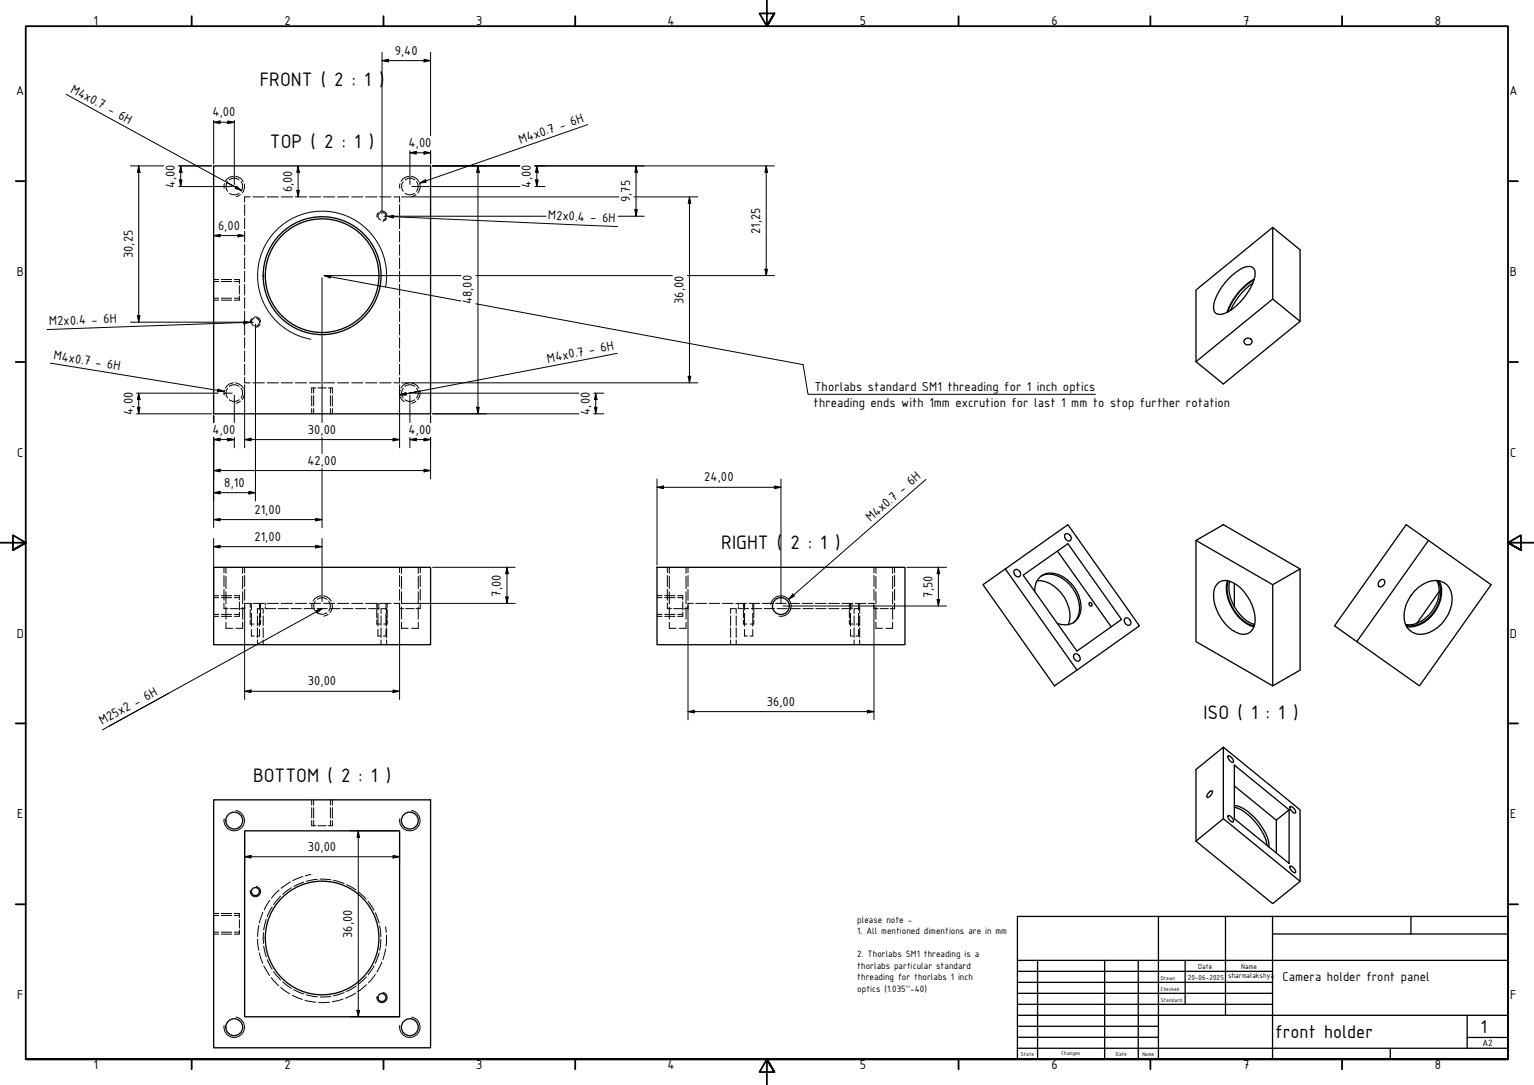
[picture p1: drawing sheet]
<svg xmlns="http://www.w3.org/2000/svg" width="594mm" height="420mm" viewBox="0 0 594 420" stroke-linecap="round" stroke-linejoin="round" font-family="sans-serif">
<!-- layer: Hidden (ISO) -->
<g fill="none" stroke="#000" stroke-width=".39">
<path d="M86.9 71.1l-.1 1.8M88.1 70.3a3.1 3.1 0 0 0 0 3.8M88.8 69.6a2.9 2.9 0 0 1 3.8 0M88.8 74.8a3.1 3.1 0 0 0 3.8 0M90.4 68.3a3.5 3.5 0 0 0-3.1 1.9M91.2 68.2l2.3 1.1 .7 1M93.1 75.4l-1.7 .8M93.3 70.3a3.1 3.1 0 0 1 0 3.8M94.6 71.2a3.6 3.6 0 0 1-.8 3.5M94.7 79.3v4.1M96.9 76.2h-2.2v2.1M98 76.2h4.4"/>
<path d="M103.4 76.2h4.4M108.9 76.2h4.4M114.4 76.2h4.3M119.8 76.2h4.4M125.3 76.2h4.3M130.7 76.2h4.4M136.2 76.2h4.3M141.6 76.2h4.4M147.1 76.2h4.3M152.5 76.2h2.2v2.1M154.7 79.3v4.1M154.9 71.1l-.1 1.8"/>
<path d="M156.1 70.3a3.1 3.1 0 0 0 0 3.8M156.8 69.6a2.9 2.9 0 0 1 3.8 0M156.8 74.8a3.1 3.1 0 0 0 3.8 0M158.4 68.3a3.5 3.5 0 0 0-3.1 1.9M159.3 68.2l2.2 1.1 .7 1M161.1 75.4l-1.7 .8M161.3 70.3a2.86 2.86 0 0 1 0 3.8M162.6 71.2a3.6 3.6 0 0 1-.8 3.5M94.7 84.4v4.2M94.7 89.6v4.1M94.7 94.7v4.1M94.7 99.9v4.1"/>
<path d="M146.5 82.3l-.5 .9v.9M147.3 81.9a1.87 1.87 0 0 1 2.6 1.8M147.4 82.3a1.53 1.53 0 0 0-1 1.4 1.53 1.53 0 0 0 1 1.5M148.4 82.3a1.53 1.53 0 0 1 1.1 1.4 1.53 1.53 0 0 1-1.1 1.5M149.7 84.6l-.7 .8-.7 .3M154.7 84.4v4.2M154.7 89.6v4.1M154.7 94.7v4.1M154.7 99.9v4.1M82.7 115.5h2M82.7 109h2M82.7 116.2h2"/>
<path d="M82.7 108.2h2M85.7 115.5h4M85.7 109h4M85.7 116.2h4M85.7 108.2h4M90.7 108.2h2v1.6M90.7 115.5h2M90.7 109h2M92.7 110.6v3.2M92.7 114.6v1.6h-2M94.7 105v4.1M94.7 110.2v4.1"/>
<path d="M94.7 115.3v4.1M154.7 105v4.1M154.7 110.2v4.1M154.7 115.3v4.1M94.7 120.4v4.2M94.7 125.6v4.1M94.7 130.7v4.2M94.7 135.9v4.1M97.5 123.4l-.5 .8v.9M98.3 122.9a1.91 1.91 0 0 1 2.6 1.8M98.4 123.3a1.49 1.49 0 0 0-1.1 1.4 1.49 1.49 0 0 0 1.1 1.5M99.4 123.2a1.55 1.55 0 0 1 1.1 1.5 1.55 1.55 0 0 1-1.1 1.5"/>
<path d="M100.7 125.6l-.6 .7-.8 .4M154.7 120.4v4.2M154.7 125.6v4.1M154.7 130.7v4.2M154.7 135.9v4.1M86.9 151l-.1 2M88.1 150.3a3.1 3.1 0 0 0 0 3.8M88.8 149.6a2.9 2.9 0 0 1 3.8 0M88.8 154.8a2.9 2.9 0 0 0 3.8 0M90.4 148.3a3.8 3.8 0 0 0-3.1 1.9M91.2 148.3l2.3 1 .7 1M93.1 155.4l-1.7 .8"/>
<path d="M93.3 150.3a3.1 3.1 0 0 1 0 3.8M94.6 151.2a3.7 3.7 0 0 1-.8 3.5M94.7 141v4.1M94.7 146.2v2.1h2.2M98 148.3h4.4M103.4 148.3h4.4M108.9 148.3h4.4M114.4 148.3h4.3M119.8 148.3h4.4M120.7 153.2v4M120.7 158.2v2.1M121.5 150.2v2.1"/>
<path d="M121.5 153.2v4M121.5 158.2v2.1M122.3 150.2h-1.6v2.1M123.1 150.2h3.2M125.3 148.3h4.3M127.1 150.2h1.6v2.1M128 150.2v2.1M128 153.2v4M128 158.2v2.1M128.7 153.2v4M128.7 158.2v2.1M130.7 148.3h4.4"/>
<path d="M136.2 148.3h4.3M141.6 148.3h4.4M147.1 148.3h4.3M154.7 141v4.1M154.7 146.2v2.1h-2.2M154.9 151l-.1 2M156.1 150.3a3.1 3.1 0 0 0 0 3.8M156.8 149.6a2.9 2.9 0 0 1 3.8 0M156.8 154.8a2.9 2.9 0 0 0 3.8 0M158.4 148.3a3.8 3.8 0 0 0-3.1 1.9M159.3 148.3l2.2 1 .7 1M161.1 155.4l-1.7 .8"/>
<path d="M161.3 150.3a2.86 2.86 0 0 1 0 3.8M162.6 151.2a3.7 3.7 0 0 1-.8 3.5M86.7 219.7v2.1M87.5 219.7v2.3M94 219.7v2.3M94.7 219.7v2.1M154.7 219.7v2.1M155.5 219.7v2.3M162 219.7v2.3M162.8 219.7v2.1M258.4 219.7v2.1M259.2 219.7v2.3"/>
<path d="M265.7 219.7v2.3M266.4 219.7v2.1M338.5 219.7v2.1M339.2 219.7v2.3M345.7 219.7v2.3M346.5 219.7v2.1M82.7 237.9h2M82.7 231.4h2M82.7 238.7h2M82.7 230.7h2M85.7 237.9h4M85.7 231.4h4"/>
<path d="M85.7 238.7h4M85.7 230.7h4M86.7 222.9v4.2M86.7 228.2v4.3M86.7 233.5v2.2h1.6M87.5 223.2v4.7M87.5 229.2v4.6M87.5 235.1v4.7M89.2 235.7h3.1M90.7 237.9h2M90.7 231.4h2M90.7 230.7h2v1.6"/>
<path d="M92.7 237.1v1.6h-2M92.7 233.1v3.2M94 223.2v4.7M94 229.2v4.6M94 235.1v4.7M94.7 222.9v4.2M94.7 228.2v4.3M94.7 233.5v2.2h-1.5M94.7 233.7h2.2v1.5M96.9 236.1v3.1M97.3 233.7v2.5M97.3 237.5v5"/>
<path d="M98 233.7h4.4M99.7 238.5v3.7M100.5 233.7v2.5M100.5 237.5v5M100.9 233.7v1.5M100.9 236.1v3.1M101.7 235.7h-2v1.8M101.9 235.7v1.8M101.9 238.5v3.7M102.7 235v.7h4M102.7 233.7v.7M103.4 233.7h4.4"/>
<path d="M107.7 235.7h4M108.9 233.7h4.4M112.7 235.7h4M114.4 233.7h4.3M117.7 235.7h4M119.8 233.7h4.4M121 233.5l-.2 1.9M122.1 232.8a3.2 3.2 0 0 0 0 3.8M122.7 235.7h4M122.9 237.3a3.1 3.1 0 0 0 3.7 0M122.9 232.1a3.1 3.1 0 0 1 3.7 0M124.3 230.7a3.7 3.7 0 0 0-3 1.9"/>
<path d="M125.3 230.7l1.2 .4 1.8 1.7M125.3 233.7h4.3M127.1 237.8l-1.7 .8M127.3 232.8a3.2 3.2 0 0 1 0 3.8M127.7 235.7h4M128.6 233.7a3.6 3.6 0 0 1-.8 3.5M130.7 233.7h4.4M132.7 235.7h4M136.2 233.7h4.3M137.7 235.7h4M141.6 233.7h4.4M145.9 233.7v1.5"/>
<path d="M145.9 236.1v3.1M146.4 233.7v2.5M146.4 237.5v5M146.7 235v.7h-4M146.7 233.7v.7M147.1 233.7h4.3M147.6 235.7v1.8M147.6 238.5v3.7M147.7 235.7h2v1.8M149.5 233.7v2.5M149.5 237.5v5M149.7 238.5v3.7"/>
<path d="M149.9 233.7v1.5M149.9 236.1v3.1M152.5 233.7h2.2M154.7 233.5v2.2h1.6M154.7 222.9v4.2M154.7 228.2v4.3M155.5 223.2v4.7M155.5 229.2v4.6M155.5 235.1v4.7M157.1 235.7h3.2M162 223.2v4.7M162 229.2v4.6"/>
<path d="M162 235.1v4.7M162.8 233.5v2.2h-1.7M162.8 222.9v4.2M162.8 228.2v4.3M254.4 237.9h2M254.4 231.4h2M254.4 238.7h2M254.4 230.7h2M257.4 237.9h4M257.4 231.4h4M257.4 238.7h4M257.4 230.7h4"/>
<path d="M258.4 233.5v2.2h1.6M258.4 222.9v4.2M258.4 228.2v4.3M259.2 223.2v4.7M259.2 229.2v4.6M259.2 235.1v4.7M260.9 235.7h3.1M262.4 237.9h2M262.4 231.4h2M262.4 230.7h2v1.6M264.4 237.1v1.6h-2M264.4 233.1v3.2"/>
<path d="M265.7 223.2v4.7M265.7 229.2v4.6M265.7 235.1v4.7M266.4 233.5v2.2h-1.5M266.4 233.7h2.1M266.4 222.9v4.2M266.4 228.2v4.3M269.5 233.7h4.1M274.6 233.7h4.2M279.8 233.7h4.1M283 238.5v3.7M284.9 235.7h-1.9v1.8"/>
<path d="M284.9 233.7h4.2M285.1 235.7v1.8M285.1 238.5v3.7M285.9 235v.7h4M285.9 233.7v.7M287.9 233.7v1.5M287.9 236.1v3.1M288.4 233.7v2.5M288.4 237.5v5M290.1 233.7h4.1M291 235.7h4M291.5 233.7v2.5"/>
<path d="M291.5 237.5v5M291.9 233.7v1.5M291.9 236.1v3.1M295.2 233.7h4.1M295.9 235.7h4M300.4 233.7h4.1M300.9 235.7h4M305.5 233.7h4.1M305.9 235.7h4M310.6 233.7h4.2M311 235.7h4M315.8 233.7h4.1"/>
<path d="M315.9 235.7h4M320.9 235.7h4M320.9 233.7h4.2M326.1 233.7h4.1M328.9 233.7v1.5M328.9 236.1v3.1M329.4 233.7v2.5M329.4 237.5v5M329.9 235v.7h-4M329.9 233.7v.7M330.8 235.7v1.8M330.8 238.5v3.7"/>
<path d="M331 235.7h1.9M331.2 233.7h4.1M332.5 233.7v2.5M332.5 237.5v5M332.9 233.7v.7M332.9 235v2.5M332.9 238.5v3.7M336.4 233.7h2.1M338.5 233.5v2.2h1.5M338.5 222.9v4.2M338.5 228.2v4.3M339.2 223.2v4.7"/>
<path d="M339.2 229.2v4.6M339.2 235.1v4.7M340.8 235.7h3.2M345.7 223.2v4.7M345.7 229.2v4.6M345.7 235.1v4.7M346.5 233.5v2.2h-1.7M346.5 222.9v4.2M346.5 228.2v4.3M87.5 241v2.3h2.6M94 241v2.3h-2.6M96.9 240.1v1.6h1.3"/>
<path d="M97.3 243.8v2.5h1.1M99.7 243.1v3.8M99.7 247.8v1.9M100.5 243.8v2.5h-1.1M100.9 240.1v1.6h-1.3M101.9 243.1v3.8M101.9 247.8v1.9M145.9 240.1v1.6h1.4M146.4 243.8v2.5h1M147.6 243.1v3.8M147.6 247.8v1.9M149.5 243.8v2.5h-1"/>
<path d="M149.7 243.1v3.8M149.7 247.8v1.9M149.9 240.1v1.6h-1.3M155.5 241v2.3h2.6M162 241v2.3h-2.6M259.2 241v2.3h2.6M265.7 241v2.3h-2.6M283 243.1v3.8M283 247.8v1.9M285.1 243.1v3.8M285.1 247.8v1.9M287.9 240.1v1.6h1.3"/>
<path d="M288.4 243.8v2.5h1M291.5 243.8v2.5h-1.1M291.9 240.1v1.6h-1.3M328.9 240.1v1.6h1.4M329.4 243.8v2.5h1M330.8 243.1v3.8M330.8 247.8v1.9M331.6 241.7h1.3M332.5 243.8v2.5h-1M332.9 243.1v3.8M332.9 247.8v1.9M339.2 241v2.3h2.6"/>
<path d="M345.7 241v2.3h-2.6M120.7 309.7v2.1M120.7 312.8v4M120.7 317.7v2.1h1.6M121.5 309.7v2.1M121.5 312.8v4M121.5 317.7v2.1M123.1 319.8h3.2M128 309.7v2.1M128 312.8v4M128 317.7v2.1M128.7 309.7v2.1"/>
<path d="M128.7 312.8v4M128.7 317.7v2.1h-1.6M117.3 339.4l-4 1.6M120.4 338.6l-2.1 .5M82.7 354.5h2M82.7 353.7h2M85.7 354.5h4M85.7 353.7h4M90.7 353.7h2v1.7M90.7 354.5h2M92.7 356.2v3.2M100.3 358.4l-.5 4.2"/>
<path d="M101.8 353.3l-1.3 4.1M103.1 356l-1 4.1M104.5 348.7l-2.2 3.6M105.4 351.2l-1.9 3.7M108.1 344.7l-3 3.1M108.6 347l-2.6 3.3M112.4 341.5l-3.6 2.5M112.8 343.8l-3.3 2.5M117.7 341.6l-3.9 1.7M122.9 340.5l-4.2 .7M124 340.5l4.1 .2M129.2 340.9l4.1 1.2"/>
<path d="M134.2 342.6l3.7 2.1M138.7 345.3l3.2 2.9M142.6 349l2.2 3.5M145.4 353.5l1.4 4M147 358.5l.5 4.3M149.4 358.9l.2 2.1M82.7 361h2M82.7 361.7h2M85.7 361h4M85.7 361.7h4M90.7 361h2M92.7 360.2v1.5h-2"/>
<path d="M99.8 363.7l.4 4.3M100.4 369l1.4 4M102 361.2v4.2M102.1 366.4l1 4.2M102.2 374.1l2.2 3.6M103.5 371.6l1.9 3.7M105 378.6l2.9 3.1M106 376.2l2.6 3.3M141.9 378.3l-3.2 2.9M144.8 374l-2.2 3.5M145.4 377.3l-2.7 3.3M146.8 369l-1.4 4"/>
<path d="M147.5 363.8l-.5 4.2M147.9 372.6l-1.9 3.8M149.4 367.5l-1.1 4.1M149.7 362.1l-.2 4.3M108.7 382.4l3.5 2.5M109.5 380.2l3.3 2.6M113.2 385.4l3.9 1.6M113.8 383.3l3.9 1.6M118.1 387.3l4.2 .8M118.7 385.3l4.2 .7M127.6 388.1l-4.2 .1M128.1 385.8l-4.1 .3"/>
<path d="M132.8 386.9l-4.1 1M133.3 384.4l-4.1 1.2M137.7 384.6l-3.8 1.9M137.9 381.9l-3.7 2.1M141.9 381.4l-3.3 2.6"/>
</g>
<!-- layer: Visible (ISO) -->
<g fill="none" stroke="#000" stroke-width=".51">
<path d="M82.7 64.2h84.1v96.1h-84.1zM492.9 88.1v27.7l10.6 8.6-29.7 24.3-10.6-8.6v-27.8l29.7-24.2 10.6 8.7v27.6M475.8 107.9a12.5 12.5 0 0 1 8.2-4.7 2.34 2.34 0 0 1 2.1 2.7 22.2 22.2 0 0 1-11.7 15.4 2.93 2.93 0 0 1-4.3-1.1 12.6 12.6 0 0 1 3-9zM476.7 119.9l.1 .1M485.2 109.6a24.8 24.8 0 0 0-8.6 10.5M485.6 108.4a23.1 23.1 0 0 0-10.1 12.4M485.8 108.1a23.5 23.5 0 0 0-10.6 12.8M492.9 115.8l-29.7 24.3M481.8 131.7a1.64 1.64 0 0 1 1.9-.8 1.64 1.64 0 0 1 1.2 1.6 1.58 1.58 0 0 1-1.9 1 1.58 1.58 0 0 1-1.2-1.8zM82.7 219.7h84.1v30h-84.1zM254.4 219.7h96.1v30h-96.1zM409.5 213.4l20.8 29.3"/>
<path d="M412.4 207.1a1.52 1.52 0 0 1 2.1 .3 1.52 1.52 0 0 1-.4 2.1 1.89 1.89 0 0 1-1.7-2.4zM463.2 209.3l10.6-6.1 29.7 17.1-10.6 6.1zM463.2 209.3v39.2l29.7 17.1 10.6-6.1v-39.2M544.6 203.2l32.9 23.2-27.8 39.2-32.9-23.2zM553.2 209.3l-27.7 39.2M380.7 226.4l32.9-23.2 27.7 39.2-32.9 23.2zM389.3 220.3l27.8 39.2M393.1 220.6a1.6 1.6 0 0 1 1.9 .8 1.6 1.6 0 0 1-.5 2 1.73 1.73 0 0 1-1.6-1 1.73 1.73 0 0 1 .2-1.8zM396.2 222.7l17.4-12.2 20.7 29.4-17.2 12.2zM400.7 229a6.4 6.4 0 0 1 2.7-6.1 6.4 6.4 0 0 1 6.7-.3 13.7 13.7 0 0 1 8.1 15.3 6.2 6.2 0 0 1-8.8 3.5M401.6 224.8a13.3 13.3 0 0 1 12.2 10.2 10 10 0 0 1 0 6.9M403 223.2a8.4 8.4 0 0 1 9.6 1.6 13 13 0 0 1 4.9 13.9l-1.8 2.5"/>
<path d="M422 233.3a.89 .89 0 0 1 .8 1.3l-.8-.1-.3-.8zM435.5 239.7l.4-.4a1.83 1.83 0 0 1 1.8 2.7 1.76 1.76 0 0 1-1.8-.5 1.76 1.76 0 0 1-.4-1.8zM471.2 226.4a4.5 4.5 0 0 1 6.1-.9 17 17 0 0 1 8.7 16 4.5 4.5 0 0 1-7.2 3.4 17 17 0 0 1-8.7-16l.4-1.4zM475.4 224.9a15.7 15.7 0 0 0 5.8 15.5l3 1.9 1.4 .4M475.7 225a14.8 14.8 0 0 0 4.7 14.3 9.6 9.6 0 0 0 5.4 3.1M476.2 225.1a15.6 15.6 0 0 0 9.7 16.8M478 225.9v9M492.9 226.4v39.2M534.5 224.7l1.2-.3a1.6 1.6 0 0 1 .4 2 1.6 1.6 0 0 1-2 .7 1.61 1.61 0 0 1 .4-2.4zM547.8 228.9a10.7 10.7 0 0 1 9.8-3.9 6.6 6.6 0 0 1 4.8 7.4 14.1 14.1 0 0 1-12.3 13.3 6.5 6.5 0 0 1-6.3-7.7 14.3 14.3 0 0 1 4-9.1zM556.5 224.8a12.3 12.3 0 0 1-4.4 14.5 9.9 9.9 0 0 1-7.7 2.6M556.8 224.8a11.7 11.7 0 0 1-2.7 13.6 10.1 10.1 0 0 1-9.6 3.8"/>
<path d="M557.3 224.9a13 13 0 0 1-4.4 15.1 10.9 10.9 0 0 1-8.1 2.7M557.4 229l-8.7 12.4M415.9 253.6a1.51 1.51 0 0 1 2.1 .4 1.51 1.51 0 0 1-.4 2.1 1.89 1.89 0 0 1-1.7-2.5zM473.8 289.3l29.7 24.3v27.7M475.6 292.7a2.42 2.42 0 0 1 2.1 2.4l-.2 .2a2.33 2.33 0 0 1-1.9-2.6zM478 296.3l21.2 17.3v20.8l-21.2-17.4zM82.7 309.7h84.1v96h-84.1zM468.5 306.6l.9-.4a2.09 2.09 0 0 1-2 2.5 2.36 2.36 0 0 1 1.1-2.1zM473.8 317v-27.7l-10.6 8.7v27.7M475.6 315.8a2.57 2.57 0 0 1 2.1 2.4 1.96 1.96 0 0 1-2.1-2.4zM478 312a15.7 15.7 0 0 1 10.1 7.4 13.6 13.6 0 0 1 3.3 8.6M478 312.6a19.6 19.6 0 0 1 11.3 10.5l.7 1.5 .7 2.8"/>
<path d="M478 304.3l16.3 13.3 4.9-4M494.3 317.6v12.7M499.6 312.3a2.41 2.41 0 0 1 2.2 2.4l-.3 .2a2.47 2.47 0 0 1-1.9-2.6zM94.7 321.7h60v72h-60zM463.2 325.7l10.6-8.7 29.7 24.3-10.6 8.6zM499.6 335.4a2.54 2.54 0 0 1 2.2 2.4 2.03 2.03 0 0 1-2.2-2.4z"/>
<circle cx="124.7" cy="106.8" r="22"/>
<circle cx="124.7" cy="106.8" r="22.8"/>
<circle cx="302.4" cy="234.7" r="3.3"/>
<circle cx="90.7" cy="317.8" r="3.3"/>
<circle cx="158.7" cy="317.8" r="3.3"/>
<circle cx="98.9" cy="345.3" r="1.56"/>
<circle cx="124.7" cy="363.2" r="22"/>
<circle cx="90.7" cy="397.8" r="3.3"/>
<circle cx="147.9" cy="386.3" r="1.56"/>
<circle cx="158.7" cy="397.8" r="3.3"/>
</g>
<!-- layer: Visible Narrow (ISO) -->
<path d="M149.4 111.1a25 25 0 0 0-20.3-29 25 25 0 0 0-29 20.3 25 25 0 0 0 20.3 29M298.5 234a4 4 0 0 1 4.6-3.2 4 4 0 0 1 3.2 4.6 4 4 0 0 1-4.6 3.2M91.4 313.9a4 4 0 0 1 3.2 4.6 4 4 0 0 1-4.6 3.2 4 4 0 0 1-3.2-4.6M159.4 313.9a4 4 0 0 1 3.2 4.6 4 4 0 0 1-4.6 3.2 4 4 0 0 1-3.2-4.6M99.2 343.3a2 2 0 0 1 1.7 2.3 2 2 0 0 1-2.3 1.6 2 2 0 0 1-1.7-2.3M91.4 393.9a4 4 0 0 1 3.2 4.6 4 4 0 0 1-4.6 3.2 4 4 0 0 1-3.2-4.6M148.3 384.3a2 2 0 0 1 1.6 2.3 2 2 0 0 1-2.3 1.7 2 2 0 0 1-1.6-2.4M159.4 393.9a4 4 0 0 1 3.2 4.6 4 4 0 0 1-4.6 3.2 4 4 0 0 1-3.2-4.6" fill="none" stroke="#000" stroke-width=".39"/>
<!-- layer: Border (ISO) -->
<g fill="none" stroke="#000" stroke-width=".7">
<path d="M74.2 6.3v3.8M148.5 6.3v3.8M222.8 6.3v3.8M297 .2v9.9l-2.9-4.9h5.8l-2.9 4.9 2.9-4.9M371.2 6.3v3.8M445.5 6.3v3.8M519.7 6.3v3.8M6.1 70.1h3.9M584 70.1h3.9M6.1 140.2h3.9M584 140.2h3.9M0 210.2h10l-5-3v5.8l5-2.8-5 2.8"/>
<path d="M594 210.2h-10l5-3v5.8l-5-2.8 5 2.8M6.1 280.1h3.9M584 280.1h3.9M6.1 350.2h3.9M584 350.2h3.9M10 410.2v-400.1h574v400.1h-574h574M74.2 410.2v3.9M148.5 410.2v3.9M222.8 410.2v3.9M299.9 415.1l-2.9-4.9 2.9 4.9h-5.8l2.9-4.9v10M371.2 410.2v3.9M445.5 410.2v3.9"/>
<path d="M519.7 410.2v3.9"/>
</g>
<!-- layer: Title (ISO) -->
<g fill="none" stroke="#000" stroke-width=".51">
<path d="M394 354.9h190v55.3h-190zM448.6 354.9v55.3M474.6 354.9v38.3M492.8 354.9v55.3M546.4 354.9v6.8M394 376.2h98.8M394 371.9h190M401.8 371.9v38.3M427.8 371.9v38.3M440.8 371.9v38.3M459 371.9v17M492.8 361.7h91.2"/>
<path d="M394 380.4h98.8M394 384.7h98.8M394 388.9h98.8M394 393.2h190M394 397.4h54.6M568.2 393.2v12.7M394 405.9h190M394 401.7h54.6M538.4 405.9v4.3M568.2 401.7h15.8"/>
</g>
<!-- layer: Dimension (ISO) -->
<g fill="none" stroke="#000" stroke-width=".39">
<path d="M148 23.5l2.4-.5v1zM148 23.5h18.8M148 20.3v62.6M164.2 23l2.6 .5-2.6 .5zM166.8 20.3v32.3M82.7 47.3l2.5-.5v1.1zM82.7 46.6v16.8M82.7 47.3h8M88.2 46.8l2.5 .5-2.5 .6zM90.7 46.6v24.8M158.7 59.2l2.5-.5v1zM158.7 59.2h8.1"/>
<path d="M158.7 58.4v13M164.2 58.7l2.6 .5-2.6 .5zM166.8 58.4v5M50.5 64.2h12.9M53.7 64.2l.5 2.5h-1zM53.7 64.2v60.6M69.2 64.2h12.7M69.2 72.2h20.7M69.5 69.7h1l-.5 2.5zM70 64.2l.5 2.5h-1zM70 64.2v8M114.9 73.7h1.1l-.6 2.5z"/>
<path d="M115.4 64.2l.6 2.5h-1.1zM115.4 64.2v12M155.5 76.2h84.2M159.5 72.2h41.8M167.5 64.2h33.8M185.1 64.2l.5 2.5h-1zM185.1 64.2v96.1M207.1 64.2h92.8M207.1 72.2h4M207.4 69.7h1l-.5 2.5zM207.9 64.2l.5 2.5h-1zM207.9 64.2v8"/>
<path d="M245.6 76.2h24.6M246.3 64.2l.5 2.5h-.9zM246.3 64.2v19.5M267 76.2l.5 2.5h-1zM267 76.2v72.1M296.7 64.2l.5 2.5h-1zM296.7 64.2v42.5M82.7 91.2l2.5-.4v.9zM82.7 91.2h12M92.2 90.8l2.5 .4-2.5 .5zM148.7 83.7h1.4M152.3 83.7h59.2"/>
<path d="M239.3 83.7h10.2M245.9 81.2h.9l-.5 2.5zM124.7 107.5v56.1M125.5 106.7h53M184.3 106.7h76.1M266.2 106.7h33.7M296.2 104.2h1l-.5 2.5zM50.5 124.8h44.1M53.2 122.2h1l-.5 2.6zM96.8 124.8h1.3M98.9 125.5v68.5M52.9 152.3h31.6"/>
<path d="M53.2 157.7h1l-.5 2.6zM53.7 152.3l.5 2.4h-1zM53.7 152.3v8M86.6 152.3h3.3M90.7 153v10.6M94.7 149v24.4M154.7 149v24.4M155.5 148.3h114.7M158.7 153v10.6M159.5 152.3h64.7M184.6 157.7h1l-.5 2.6zM229.9 152.3h4"/>
<path d="M230.3 157.7h.9l-.5 2.6zM230.7 152.3l.5 2.4h-.9zM230.7 152.3v8M266.5 145.7h1l-.5 2.6zM52.9 160.3h29M82.7 170.2l2.5-.5v1zM82.7 161v2.6M82.7 169.4v35M82.7 170.2h8M88.2 169.7l2.5 .5-2.5 .5zM90.7 169.4v4M94.7 170.2l2.5-.5v1z"/>
<path d="M94.7 170.2h60M124.7 169.4v6.2M152.2 169.7l2.5 .5-2.5 .5zM158.7 170.2l2.5-.5v1zM158.7 169.4v4M158.7 170.2h8.1M164.2 169.7l2.6 .5-2.6 .5zM166.8 161v2.6M166.8 169.4v16M167.5 160.3h56.7M229.9 160.3h4M82.7 182.2l2.5-.5v1z"/>
<path d="M82.7 190.8l2.5-.5v1zM82.7 182.2h84.1M82.7 190.8h16.2M96.4 190.3l2.5 .5-2.5 .5zM124.7 181.4v23M164.2 181.7l2.6 .5-2.6 .5zM254.4 188.7l2.5-.5v1zM254.4 188.7h48.1M254.4 185.5v33.4M299.9 188.2l2.6 .5-2.6 .5zM302.5 185.5v48.3M82.7 201.2l2.5-.4v.9z"/>
<path d="M82.7 211.7l2.5-.5v1zM82.7 208.5v29.3M82.7 201.2h42M82.7 211.7h42M122.2 200.8l2.5 .4-2.5 .5zM122.2 211.2l2.5 .5-2.5 .5zM124.7 208.5v24.4M167.5 219.7h32M196.3 219.7l.5 2.5h-1zM196.3 219.7v14M351.2 219.7h15.4M363.4 219.7l.5 2.5h-1z"/>
<path d="M363.4 219.7v15M94.7 234.5v36.4M154.7 234.5v36.4M155.5 233.7h44M195.8 231.2h1l-.5 2.5zM266.4 234.5v44.2M303.2 234.7h63.4M338.5 234.5v44.2M362.9 232.2h1l-.5 2.5zM94.7 267.7l2.5-.5v1zM94.7 267.7h60M152.2 267.2l2.5 .5-2.5 .5z"/>
<path d="M266.4 275.6l2.5-.5v1zM266.4 275.6h72.1M335.9 275.1l2.6 .5-2.6 .5zM94.7 331.8l2.5-.5v1zM94.7 331.8h60M94.7 322.6v12.3M135.6 321.7h18.3M138.7 321.7l.6 2.6h-1.1zM138.7 321.7v72M152.2 331.3l2.5 .5-2.5 .5zM154.7 322.6v12.3M135.6 393.7h18.3"/>
<path d="M138.2 391.3h1.1l-.6 2.4z"/>
</g>
<g fill="#000">
<path d="M148 23.5l2.4-.5v1zM164.2 23l2.6 .5-2.6 .5zM82.7 47.3l2.5-.5v1.1zM88.2 46.8l2.5 .5-2.5 .6zM158.7 59.2l2.5-.5v1zM164.2 58.7l2.6 .5-2.6 .5zM53.7 64.2l.5 2.5h-1zM69.5 69.7h1l-.5 2.5zM70 64.2l.5 2.5h-1zM114.9 73.7h1.1l-.6 2.5zM115.4 64.2l.6 2.5h-1.1zM185.1 64.2l.5 2.5h-1z"/>
<path d="M207.4 69.7h1l-.5 2.5zM207.9 64.2l.5 2.5h-1zM246.3 64.2l.5 2.5h-.9zM267 76.2l.5 2.5h-1zM296.7 64.2l.5 2.5h-1zM82.7 91.2l2.5-.4v.9zM92.2 90.8l2.5 .4-2.5 .5zM245.9 81.2h.9l-.5 2.5zM296.2 104.2h1l-.5 2.5zM53.2 122.2h1l-.5 2.6zM53.2 157.7h1l-.5 2.6zM53.7 152.3l.5 2.4h-1z"/>
<path d="M184.6 157.7h1l-.5 2.6zM230.3 157.7h.9l-.5 2.6zM230.7 152.3l.5 2.4h-.9zM266.5 145.7h1l-.5 2.6zM82.7 170.2l2.5-.5v1zM88.2 169.7l2.5 .5-2.5 .5zM94.7 170.2l2.5-.5v1zM152.2 169.7l2.5 .5-2.5 .5zM158.7 170.2l2.5-.5v1zM164.2 169.7l2.6 .5-2.6 .5zM82.7 182.2l2.5-.5v1zM82.7 190.8l2.5-.5v1z"/>
<path d="M96.4 190.3l2.5 .5-2.5 .5zM164.2 181.7l2.6 .5-2.6 .5zM254.4 188.7l2.5-.5v1zM299.9 188.2l2.6 .5-2.6 .5zM82.7 201.2l2.5-.4v.9zM82.7 211.7l2.5-.5v1zM122.2 200.8l2.5 .4-2.5 .5zM122.2 211.2l2.5 .5-2.5 .5zM195.8 231.2h1l-.5 2.5zM196.3 219.7l.5 2.5h-1zM362.9 232.2h1l-.5 2.5zM363.4 219.7l.5 2.5h-1z"/>
<path d="M94.7 267.7l2.5-.5v1zM152.2 267.2l2.5 .5-2.5 .5zM266.4 275.6l2.5-.5v1zM335.9 275.1l2.6 .5-2.6 .5zM94.7 331.8l2.5-.5v1zM138.7 321.7l.6 2.6h-1.1zM152.2 331.3l2.5 .5-2.5 .5zM138.2 391.3h1.1l-.6 2.4z"/>
</g>
<!-- layer: Symbol (ISO) -->
<g fill="none" stroke="#000" stroke-width=".39">
<path d="M25.6 36.5l65.8 36.1-3.5-1.9M227.6 48.2l-65.1 22.7M91.4 72.6l2.1 1.2M91.6 72.1l1.9 1.7-2.4-.8zM162.5 70.9l2.2-1.3 .3 1zM149.9 83.8l2.6-.4-.1 1zM149.9 83.8l89.2 3.9M125.5 106.7h2.6l-.2 1zM125.5 106.7l53 9.9M184.3 117.6l126.7 23.6 1.9 11.5h111.3M94.4 124.4l2.5 .4-2.5 .6zM96.9 124.8l-78.6 2.8"/>
<path d="M239.1 136.8l-81.9 15.7 5.4-1M19.5 140.6l67.3 11M84.4 150.7l2.4 .9-2.6 .1zM154.8 153l2.4-1 .2 1zM155 153.7l1.5 1.8M157.2 152.5l-2.4 .5M358.6 185.7l-53.2 46.4M122.3 236.5l2.4-.8-1.9 1.6zM124.7 235.7l-82.4 45.5M307 230l.7 .8-2.3 1.3zM65.5 268.4l-25.8 14.2"/>
</g>
<path d="M91.6 72.1l1.9 1.7-2.4-.8zM162.5 70.9l2.2-1.3 .3 1zM149.9 83.8l2.6-.4-.1 1zM125.5 106.7h2.6l-.2 1zM94.4 124.4l2.5 .4-2.5 .6zM84.4 150.7l2.4 .9-2.6 .1zM154.8 153l2.4-1 .2 1zM122.3 236.5l2.4-.8-1.9 1.6zM307 230l.7 .8-2.3 1.3z" fill="#000"/>
<g font-size="8.1">
<text x="100.6" y="33.1">FRONT ( 2 : 1 )</text>
<text x="104.5" y="57.2">TOP ( 2 : 1 )</text>
<text x="279.3" y="212.6">RIGHT (</text>
<text x="306.1" y="212.6">2 : 1 )</text>
<text x="466.1" y="278.4">ISO ( 1 : 1 )</text>
<text x="98" y="302.7">BOTTOM ( 2 : 1 )</text>
</g>
<g font-size="7.7">
<text x="573.3" y="400">1</text>
<text x="493.8" y="402.1">front holder</text>
</g>
<g font-size="5.4">
<text x="36.3" y="9.8">1</text>
<text x="110.2" y="9.8">2</text>
<text x="184.4" y="9.8">3</text>
<text x="258.4" y="9.8">4</text>
<text x="332.9" y="9.8">5</text>
<text x="407.2" y="9.8">6</text>
<text x="481.4" y="9.8">7</text>
<text x="555.6" y="9.8">8</text>
<text x="152.8" y="21.2">9,40</text>
<text x="27.1" y="35.5" transform="rotate(29 27.1 35.5)">M4x0.7 - 6H</text>
<text x="6.3" y="36.9">A</text>
<text x="584.6" y="36.9">A</text>
<text x="82.3" y="45.1">4,00</text>
<text x="158.2" y="56.9">4,00</text>
<text x="201.6" y="55.6" transform="rotate(-19 201.6 55.6)">M4x0.7 - 6H</text>
<text x="67.7" y="72.7" transform="rotate(-90 67.7 72.7)">4,00</text>
<text x="113.1" y="74.5" transform="rotate(-90 113.1 74.5)">6,00</text>
<text x="205.6" y="72.7" transform="rotate(-90 205.6 72.7)">4,00</text>
<text x="244" y="78.3" transform="rotate(-90 244 78.3)">9,75</text>
<text x="84.5" y="88.9">6,00</text>
<text x="212.2" y="84.9" transform="rotate(3 212.2 84.9)">M2x0.4 - 6H</text>
<text x="294.4" y="90.7" transform="rotate(-90 294.4 90.7)">21,25</text>
<text x="51.4" y="100" transform="rotate(-90 51.4 100)">30,25</text>
<text x="6.5" y="106.9">B</text>
<text x="584.8" y="106.9">B</text>
<text x="182.8" y="117.9" transform="rotate(-90 182.8 117.9)">48,00</text>
<text x="264.7" y="117.7" transform="rotate(-90 264.7 117.7)">36,00</text>
<text x="19" y="126" transform="rotate(-2 19 126)">M2x0.4 - 6H</text>
<text x="20.6" y="139.2" transform="rotate(9 20.6 139.2)">M4x0.7 - 6H</text>
<text x="212.2" y="140.4" transform="rotate(-11 212.2 140.4)">M4x0.7 - 6H</text>
<text x="315.4" y="151.4">Thorlabs standard SM1 threading for 1 inch optics</text>
<text x="51.4" y="160.7" transform="rotate(-90 51.4 160.7)">4,00</text>
<text x="228.4" y="160.7" transform="rotate(-90 228.4 160.7)">4,00</text>
<text x="315.1" y="157.8">threading ends with 1mm excrution for last 1 mm to stop further rotation</text>
<text x="82.3" y="167.9">4,00</text>
<text x="119.2" y="167.9">30,00</text>
<text x="158.2" y="167.9">4,00</text>
<text x="6.6" y="176.9">C</text>
<text x="119.1" y="179.9">42,00</text>
<text x="584.9" y="176.9">C</text>
<text x="86.9" y="188.5">8,10</text>
<text x="272.7" y="186.4">24,00</text>
<text x="98.6" y="198.9">21,00</text>
<text x="337.2" y="202.2" transform="rotate(-41 337.2 202.2)">M4x0.7 - 6H</text>
<text x="98.6" y="209.4">21,00</text>
<text x="194" y="231" transform="rotate(-90 194 231)">7,00</text>
<text x="361.1" y="231.4" transform="rotate(-90 361.1 231.4)">7,50</text>
<text x="6.5" y="246.9">D</text>
<text x="584.8" y="246.9">D</text>
<text x="119.2" y="265.4">30,00</text>
<text x="296.9" y="273.3">36,00</text>
<text x="39.6" y="280.8" transform="rotate(-29 39.6 280.8)">M25x2 - 6H</text>
<text x="6.6" y="316.9">E</text>
<text x="584.9" y="316.9">E</text>
<text x="119.2" y="329.5">30,00</text>
<text x="136.4" y="363.3" transform="rotate(-90 136.4 363.3)">36,00</text>
<text x="496.7" y="379.7">Camera holder front panel</text>
<text x="6.6" y="386.9">F</text>
<text x="584.9" y="386.9">F</text>
<text x="36.3" y="414.1">1</text>
<text x="110.2" y="414.1">2</text>
<text x="184.4" y="414.1">3</text>
<text x="258.4" y="414.1">4</text>
<text x="332.9" y="414.1">5</text>
<text x="407.2" y="414.1">6</text>
<text x="481.4" y="414.1">7</text>
<text x="555.6" y="414.1">8</text>
</g>
<g font-size="3.9">
<text x="332" y="357.4">please note -</text>
<text x="332" y="361.9">1. All mentioned dimentions are in mm</text>
<text x="332" y="370.8">2. Thorlabs SM1 threading is a</text>
<text x="332" y="375.2">thorlabs particular standard</text>
<text x="332" y="379.6">threading for thorlabs 1 inch</text>
<text x="332" y="384.1">optics (1.035''-40)</text>
<text x="574.1" y="405.1">A2</text>
</g>
<g font-size="3">
<text x="464" y="375.1">Date</text>
<text x="480.6" y="375.1">Name</text>
<text x="460" y="379.4">20-06-2025</text>
<text x="475.6" y="378.8">sharmalakshya</text>
</g>
<g font-size="2.3">
<text x="449.6" y="379.4">Drawn</text>
<text x="449.6" y="383.6">Checked</text>
<text x="449.6" y="387.9">Standard</text>
<text x="395.4" y="408.8">State</text>
<text x="411.1" y="408.5">Changes</text>
<text x="432.2" y="408.8">Date</text>
<text x="442.4" y="408.8">Name</text>
</g>
</svg>
